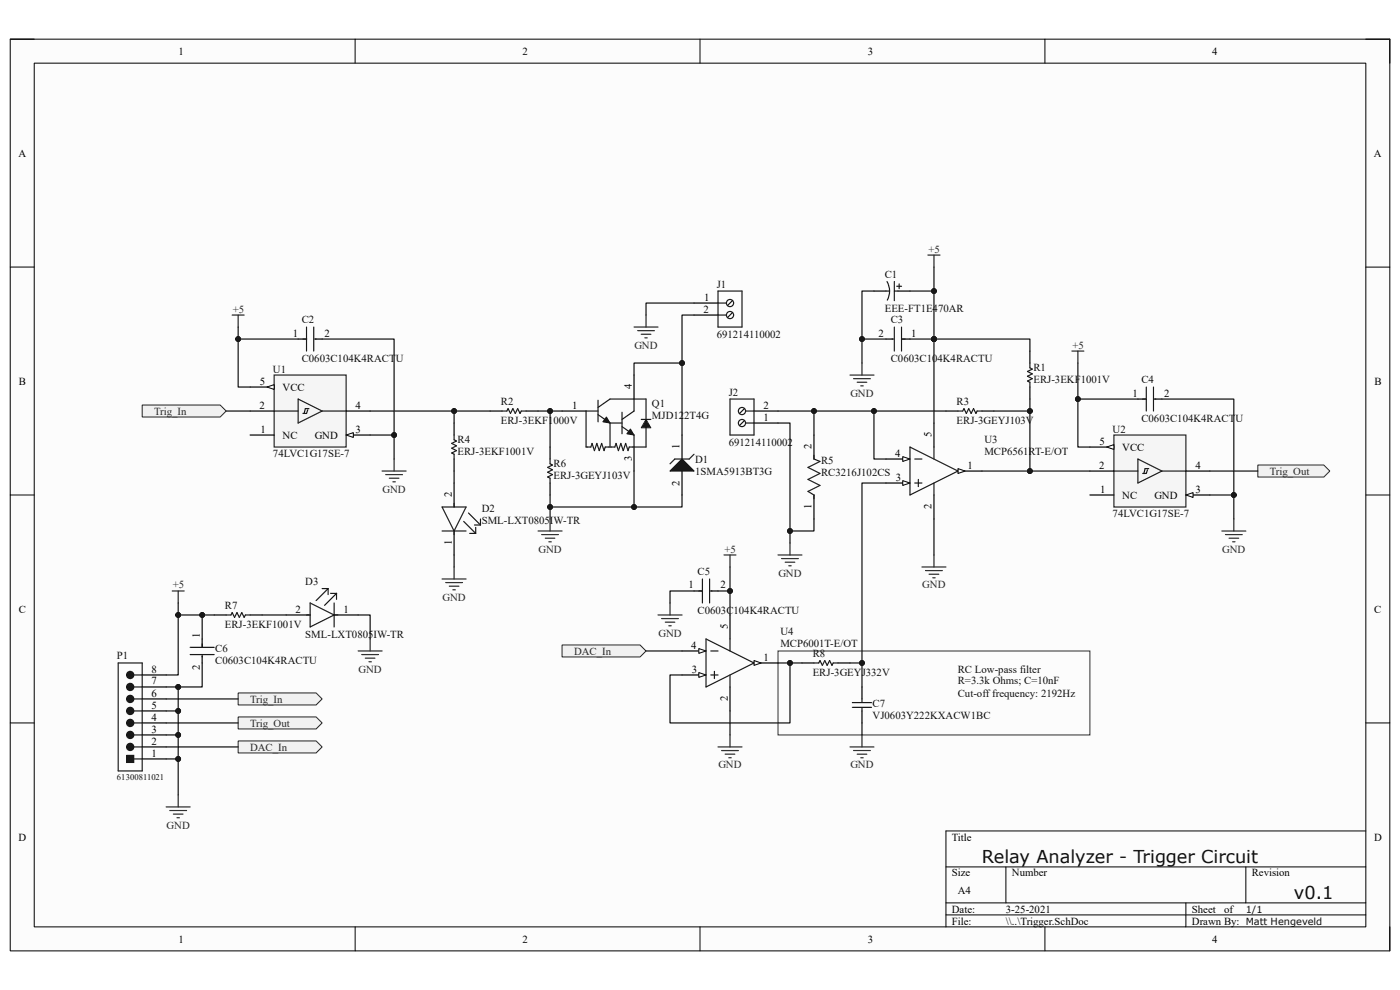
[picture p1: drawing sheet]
<svg xmlns="http://www.w3.org/2000/svg" width="297mm" height="210mm" viewBox="0 0 297 210" stroke-linecap="round" stroke-linejoin="round" font-family="sans-serif">
<path d="M2.2 8.3h292.7v193.4h-292.7z" fill-rule="evenodd" fill="#fcfcfc"/>
<path d="M2.2 8.3h292.7v193.4h-292.7z" fill="none" stroke="#000" stroke-width=".21"/>
<path d="M7.3 13.4h282.5v183.2h-282.5z" fill-rule="evenodd" fill="#fcfcfc"/>
<g fill="none" stroke="#000" stroke-width=".21">
<path d="M2.2 8.3h5.1M7.3 13.4h282.5v183.2h-282.5zM75.3 8.3v5.1M148.5 8.3v5.1M221.7 8.3v5.1M289.8 8.3h5.1v5.1M2.2 56.7h5.1M289.8 56.7h5.1M2.2 105h5.1M289.8 105h5.1M2.2 153.4h5.1M289.8 153.4h5.1"/>
<path d="M289.8 176.3h-89.1v20.3M75.3 196.6v5.1M148.5 196.6v5.1M200.7 183.9h89.1M200.7 191.5h89.1M200.7 194.1h89.1M213.4 183.9v7.6M221.7 196.6v5.1M251.6 191.5v5.1M264.3 183.9v7.6M294.9 196.6v5.1"/>
</g>
<path d="M134.5 79.6v5.1M119.2 87.2h5.1M134.5 94.8v5.1" fill="none" stroke="#000" stroke-width=".25"/>
<path d="M126.9 87.2h-2.6v7.6h.3M129.4 84.7h7.7v4.3M132 89.7h-2.6v5.1M134.5 84.7v2.5M136 89h2.1M137.1 90.8v4h-2.6v-2.5" fill="none" stroke="#1c1c1c" stroke-width=".25"/>
<path d="M137.1 89l1 1.8h-2.1z" fill="#1c1c1c"/>
<path d="M137.1 89l1 1.8h-2.1z" fill="none" stroke="#1c1c1c" stroke-width=".21"/>
<path d="M126.9 84.9v4.6M129.2 94.8h.5M129.4 84.7l-2.5 1.7M132 87.5v4.5M132 90.5l2.5 1.8M134.3 94.8h.2M134.5 87.2l-2.5 1.8" fill="none" stroke="#1c1c1c" stroke-width=".25"/>
<path d="M133.7 91l.8 1.3-1.5-.3z" fill="#1c1c1c"/>
<path d="M133.7 91l.8 1.3-1.5-.3z" fill="none" stroke="#1c1c1c" stroke-width=".21"/>
<path d="M126.9 88l2.5 1.7" fill="none" stroke="#1c1c1c" stroke-width=".25"/>
<path d="M128.7 88.5l.7 1.2-1.5-.2z" fill="#1c1c1c"/>
<path d="M128.7 88.5l.7 1.2-1.5-.2z" fill="none" stroke="#1c1c1c" stroke-width=".21"/>
<path d="M124.6 94.8h.7l.3-.7 .5 1.5 .5-1.5 .5 1.5 .5-1.5 .5 1.5 .3-.8h.8M129.7 94.8h.7l.3-.7 .5 1.5 .5-1.5 .5 1.5 .5-1.5 .5 1.5 .3-.8h.8" fill="none" stroke="#1c1c1c" stroke-width=".25"/>
<path d="M58.2 79.6h15.2v15.2h-15.2z" fill-rule="evenodd" fill="#f5f5f5"/>
<path d="M58.2 79.6h15.2v15.2h-15.2z" fill="none" stroke="#262626" stroke-width=".25"/>
<path d="M58.2 87.2h5.1M63.3 84.7l5 2.5-5 2.5zM65.3 86.9l-.3 .8h-.7M65.5 86.7h-.7l-.3 1M68.3 87.2h5.1" fill="none" stroke="#1c1c1c" stroke-width=".25"/>
<path d="M53.1 87.2h5.1M53.1 92.3h5.1M73.4 87.2h5.1M73.4 92.3h5.1" fill="none" stroke="#000" stroke-width=".25"/>
<path d="M73.4 92.3l1.6-.5v1z" fill="#fbfbfb"/>
<path d="M73.4 92.3l1.6-.5v1z" fill="none" stroke="#000" stroke-width=".21"/>
<path d="M53.1 82.1h5.1" fill="none" stroke="#000" stroke-width=".25"/>
<path d="M56.6 82.1l1.6-.5v1z" fill="#fbfbfb"/>
<path d="M56.6 82.1l1.6-.5v1z" fill="none" stroke="#000" stroke-width=".21"/>
<path d="M236.3 92.3h15.3v15.3h-15.3z" fill-rule="evenodd" fill="#f5f5f5"/>
<path d="M236.3 92.3h15.3v15.3h-15.3z" fill="none" stroke="#262626" stroke-width=".25"/>
<path d="M236.3 99.9h5.1M241.4 97.4l5.1 2.5-5.1 2.6zM243.4 99.7l-.2 .7h-.8M243.7 99.4h-.8l-.2 1M246.5 99.9h5.1" fill="none" stroke="#1c1c1c" stroke-width=".25"/>
<path d="M231.2 99.9h5.1M251.6 99.9h5.1M231.2 105h5.1M251.6 105h5.1" fill="none" stroke="#000" stroke-width=".25"/>
<path d="M251.6 105l1.5-.5v1z" fill="#fbfbfb"/>
<path d="M251.6 105l1.5-.5v1z" fill="none" stroke="#000" stroke-width=".21"/>
<path d="M231.2 94.8h5.1" fill="none" stroke="#000" stroke-width=".25"/>
<path d="M234.8 94.8l1.5-.5v1z" fill="#fbfbfb"/>
<path d="M234.8 94.8l1.5-.5v1z" fill="none" stroke="#000" stroke-width=".21"/>
<path d="M188 102.5h5.1M198.1 105v5.1" fill="none" stroke="#000" stroke-width=".25"/>
<path d="M191.5 102l1.6 .5-1.6 .5z" fill="#fbfbfb"/>
<path d="M191.5 102l1.6 .5-1.6 .5z" fill="none" stroke="#000" stroke-width=".21"/>
<path d="M188 97.4h5.1" fill="none" stroke="#000" stroke-width=".25"/>
<path d="M191.5 96.9l1.6 .5-1.6 .5z" fill="#fbfbfb"/>
<path d="M191.5 96.9l1.6 .5-1.6 .5z" fill="none" stroke="#000" stroke-width=".21"/>
<path d="M198.1 89.7v5.1M203.2 99.9h5.1" fill="none" stroke="#000" stroke-width=".25"/>
<path d="M203.2 99.4l1.6 .5-1.6 .5z" fill="#fbfbfb"/>
<path d="M203.2 99.4l1.6 .5-1.6 .5z" fill="none" stroke="#000" stroke-width=".21"/>
<path d="M193.1 94.8l10.1 5.1-10.1 5.1zM194.1 97.4h1.5M198.1 94.8v2.6M194.1 102.5h1.5M194.8 101.7v1.5M198.1 102.5v2.5" fill="none" stroke="#1c1c1c" stroke-width=".25"/>
<path d="M144.7 92.3v5.1M144.7 99.9v5.1" fill="none" stroke="#000" stroke-width=".25"/>
<path d="M142.1 99.9l2.6-2.5 2.5 2.5z" fill="#1c1c1c"/>
<path d="M142.1 99.9l2.6-2.5 2.5 2.5zM147.2 96.4l-1 1h-3l-1.1 1" fill="none" stroke="#1c1c1c" stroke-width=".25"/>
<circle cx="27.6" cy="158.5" r=".76" fill="#1c1c1c"/>
<g fill="none" stroke="#1c1c1c" stroke-width=".25">
<path d="M28.4 158.5h1.8M28.4 161h1.8"/>
<circle cx="27.6" cy="158.5" r=".76"/>
</g>
<path d="M30.2 158.5h5.1M30.2 161h5.1" fill="none" stroke="#000" stroke-width=".25"/>
<path d="M26.9 160.2h1.5v1.6h-1.5z" fill-rule="evenodd" fill="#1c1c1c"/>
<path d="M26.9 160.2h1.5v1.6h-1.5z" fill="none" stroke="#1c1c1c" stroke-width=".21"/>
<circle cx="27.6" cy="153.4" r=".76" fill="#1c1c1c"/>
<circle cx="27.6" cy="153.4" r=".76" fill="none" stroke="#1c1c1c" stroke-width=".25"/>
<circle cx="27.6" cy="148.3" r=".76" fill="#1c1c1c"/>
<circle cx="27.6" cy="148.3" r=".76" fill="none" stroke="#1c1c1c" stroke-width=".25"/>
<circle cx="27.6" cy="143.2" r=".76" fill="#1c1c1c"/>
<circle cx="27.6" cy="143.2" r=".76" fill="none" stroke="#1c1c1c" stroke-width=".25"/>
<circle cx="27.6" cy="145.7" r=".76" fill="#1c1c1c"/>
<circle cx="27.6" cy="145.7" r=".76" fill="none" stroke="#1c1c1c" stroke-width=".25"/>
<circle cx="27.6" cy="150.8" r=".76" fill="#1c1c1c"/>
<circle cx="27.6" cy="150.8" r=".76" fill="none" stroke="#1c1c1c" stroke-width=".25"/>
<circle cx="27.6" cy="155.9" r=".76" fill="#1c1c1c"/>
<g fill="none" stroke="#1c1c1c" stroke-width=".25">
<path d="M64.3 71.9h.7M65 69.4v5.1M66.6 69.4v5.1M66.8 71.9h.3M189.2 71.9h.3M189.7 69.4v5.1M191.3 71.9h.7M191.3 69.4v5.1M218.5 77v1l.5 .3-1 .5 1 .5-1 .5 1 .5-1 .5 .5 .3v1M106.5 87.2h1l.3-.5 .5 1 .5-1 .5 1 .5-1 .5 1 .3-.5h1M116.7 97.4v1l.5 .2-1 .6 1 .5-1 .5 1 .5-1 .5 .5 .2v1.1M203.2 87.2h1l.3-.5 .5 1 .5-1 .5 1 .5-1 .5 1 .3-.5h1"/>
<path d="M242.4 84.7h.8M243.2 82.1v5.1M244.7 82.1v5.1M245 84.7h.2M148.3 125.4h.7M149 122.8v5.1M150.5 122.8v5.1M150.8 125.4h.3M25.1 140.6h5.1v22.9h-5.1zM28.4 155.9h1.8M28.4 153.4h1.8M28.4 150.8h1.8"/>
<path d="M28.4 148.3h1.8M28.4 145.7h1.8M28.4 143.2h1.8"/>
<circle cx="27.6" cy="155.9" r=".76"/>
</g>
<g fill="none" stroke="#000" stroke-width=".25">
<path d="M63.2 71.9h1.8M66.8 71.9h1.5M188 71.9h1.5M191.3 71.9h1.8M218.5 74.5v2.5M104 87.2h2.5M111.6 87.2h2.6M116.7 94.8v2.6M200.7 87.2h2.5M208.3 87.2h2.6M218.5 82.1v2.6M241.4 84.7h1.8"/>
<path d="M245 84.7h1.5M116.7 102.5v2.5M147.2 125.4h1.8M150.8 125.4h1.5M30.2 155.9h5.1M30.2 153.4h5.1M30.2 150.8h5.1M30.2 148.3h5.1M30.2 145.7h5.1M30.2 143.2h5.1"/>
</g>
<g fill="none" stroke="#262626" stroke-width=".25">
<path d="M81.1 99.9h5.1M83.6 97.4v2.5M81.8 100.7h3.6M82.6 101.4h2M83.4 102.2h.5M114.2 112.6h5M114.9 113.4h3.6M115.7 114.2h2M116.4 114.9h.6M116.7 110.1v2.5M259.2 112.6h5.1M260 113.4h3.5"/>
<path d="M260.7 114.2h2.1M261.5 114.9h.5M261.8 110.1v2.5M152.3 158.5h5.1M153.1 159.2h3.5M153.8 160h2.1M154.9 155.9v2.6M180.3 158.5h5.1M181.1 159.2h3.5M181.9 160h2M182.9 155.9v2.6M35.3 171.2h5"/>
<path d="M36 171.9h3.6M36.8 172.7h2M37.5 173.5h.6M37.8 168.6v2.6M154.6 160.7h.5M182.6 160.8h.5"/>
</g>
<path d="M266.8 98.6h14l1.3 1.3-1.3 1.3h-14z" fill-rule="evenodd" fill="#f0f0f0"/>
<path d="M266.8 98.6h14l1.3 1.3-1.3 1.3h-14z" fill="none" stroke="#262626" stroke-width=".21"/>
<g fill="none" stroke="#262626" stroke-width=".25">
<path d="M196.9 54.1h2.5M198.1 54.1v2.6M134.5 69.4h5.1M135.3 70.1h3.5M136 70.9h2.1M136.8 71.7h.5M137.1 66.8v2.6M180.3 79.6h5.1M182.9 77v2.6M181.1 80.3h3.5M181.9 81.1h2M182.6 81.9h.5"/>
<path d="M153.6 117.7h2.5M154.9 117.7v2.6M165.1 117.7h5M165.8 118.5h3.6M166.6 119.3h2M167.6 115.2v2.5M139.6 130.5h5.1M140.4 131.2h3.5M141.1 132h2.1M141.9 132.8h.5M142.1 127.9v2.6M167.3 120h.6"/>
</g>
<path d="M119.2 136.8h16.6l1.3 1.3-1.3 1.3h-16.6z" fill-rule="evenodd" fill="#f0f0f0"/>
<path d="M119.2 136.8h16.6l1.3 1.3-1.3 1.3h-16.6z" fill="none" stroke="#262626" stroke-width=".21"/>
<path d="M198.1 117.7v2.6M195.6 120.3h5.1M196.4 121h3.5M197.1 121.8h2.1M197.9 122.6h.5" fill="none" stroke="#262626" stroke-width=".25"/>
<path d="M50.5 152.1h16.6l1.2 1.3-1.2 1.2h-16.6z" fill-rule="evenodd" fill="#f0f0f0"/>
<path d="M50.5 152.1h16.6l1.2 1.3-1.2 1.2h-16.6z" fill="none" stroke="#262626" stroke-width=".21"/>
<path d="M50.5 157.2h16.6l1.2 1.3-1.2 1.2h-16.6z" fill-rule="evenodd" fill="#f0f0f0"/>
<path d="M50.5 157.2h16.6l1.2 1.3-1.2 1.2h-16.6z" fill="none" stroke="#262626" stroke-width=".21"/>
<path d="M50.5 147h16.6l1.2 1.3-1.2 1.2h-16.6z" fill-rule="evenodd" fill="#f0f0f0"/>
<path d="M50.5 147h16.6l1.2 1.3-1.2 1.2h-16.6z" fill="none" stroke="#262626" stroke-width=".21"/>
<path d="M30.2 85.9h16.5l1.3 1.3-1.3 1.3h-16.5z" fill-rule="evenodd" fill="#f0f0f0"/>
<path d="M30.2 85.9h16.5l1.3 1.3-1.3 1.3h-16.5z" fill="none" stroke="#262626" stroke-width=".21"/>
<path d="M36.5 125.4h2.6M37.8 125.4v2.5" fill="none" stroke="#262626" stroke-width=".25"/>
<path d="M42.9 135.6v1.7M42.9 139.1v1.5M154.9 130.5v5.1M144.7 143.2h5.1" fill="none" stroke="#000" stroke-width=".25"/>
<path d="M40.3 137.3h5.1M40.3 138.9h5.1M42.9 136.6v.7M42.9 139.1v.3" fill="none" stroke="#1c1c1c" stroke-width=".25"/>
<path d="M165.1 138.1h66.1v17.8h-66.1z" fill="none" stroke="#2e2e2e" stroke-width=".21"/>
<path d="M148.3 142.7l1.5 .5-1.5 .5z" fill="#fbfbfb"/>
<path d="M148.3 142.7l1.5 .5-1.5 .5z" fill="none" stroke="#000" stroke-width=".21"/>
<path d="M144.7 138.1h5.1" fill="none" stroke="#000" stroke-width=".25"/>
<path d="M148.3 137.6l1.5 .5-1.5 .5z" fill="#fbfbfb"/>
<path d="M148.3 137.6l1.5 .5-1.5 .5z" fill="none" stroke="#000" stroke-width=".21"/>
<path d="M154.9 145.7v5.1M160 140.6h5.1" fill="none" stroke="#000" stroke-width=".25"/>
<path d="M160 140.1l1.5 .5-1.5 .5z" fill="#fbfbfb"/>
<path d="M160 140.1l1.5 .5-1.5 .5z" fill="none" stroke="#000" stroke-width=".21"/>
<path d="M149.8 135.6l10.2 5-10.2 5.1zM150.8 138.1h1.5M154.9 135.6v2.5M150.8 143.2h1.5M151.6 142.4v1.5M154.9 143.2v2.5M172.7 140.6h1l.3-.5 .5 1 .5-1 .5 1 .5-1 .5 1 .3-.5h1M180.8 149h4.1M180.8 150.1h4.1M182.9 148.3v.7M182.9 150.1v.7" fill="none" stroke="#1c1c1c" stroke-width=".25"/>
<path d="M147.2 64.3h5.1M147.2 66.8h5.1M170.1 140.6h2.6M177.8 140.6h2.5M182.9 145.7v2.6M182.9 150.8v2.6" fill="none" stroke="#000" stroke-width=".25"/>
<circle cx="154.9" cy="64.3" r=".76" fill="#fefefe"/>
<g fill="none" stroke="#1c1c1c" stroke-width=".25">
<path d="M155.4 63.7l-1.1 1.1"/>
<circle cx="154.9" cy="64.3" r=".76"/>
</g>
<circle cx="154.9" cy="66.8" r=".76" fill="#fefefe"/>
<g fill="none" stroke="#1c1c1c" stroke-width=".25">
<path d="M152.3 64.3h1.8M152.3 66.8h1.8M152.3 61.7h5.1v7.7h-5.1zM155.4 66.3l-1.1 1.1"/>
<circle cx="154.9" cy="66.8" r=".76"/>
</g>
<path d="M160 89.7h5.1M160 87.2h5.1" fill="none" stroke="#000" stroke-width=".25"/>
<circle cx="157.4" cy="89.7" r=".76" fill="#fefefe"/>
<g fill="none" stroke="#1c1c1c" stroke-width=".25">
<path d="M158 89.2l-1.1 1.1"/>
<circle cx="157.4" cy="89.7" r=".76"/>
</g>
<circle cx="157.4" cy="87.2" r=".76" fill="#fefefe"/>
<g fill="none" stroke="#1c1c1c" stroke-width=".25">
<path d="M188.2 59.7l.4 1.2 .1 .8M189.7 59.7v4.1M188 61.7h.7M188.7 61.7l-.1 .8-.4 1.2M189.7 61.7h.8M190.2 60.7h1.1M190.8 60.2v1M96.3 92.3v1l.5 .3-1 .5 1 .5-1 .5 1 .5-1 .5 .5 .3v1M154.9 84.7h5.1v7.6h-5.1zM158 86.7l-1.1 1M158.2 89.7h1.8M158.2 87.2h1.8"/>
<path d="M172.7 96.6v.8l1.3 .5-2.6 1.3 2.6 1.2-2.6 1.3 2.6 1.3-2.6 1.2 1.3 .8v.8M93.8 107.6h5.1l-2.6 5zM93.8 112.6h5.1M96.3 106.8v.8M96.3 112.6v.8M98.4 110.6l2.5 2.6M99.4 108.8l2.5 2.6M99.6 113.2h1.3M100.7 111.4h1.2M100.9 111.9v1.3M101.9 110.1v1.3M48 130.5h1l.3-.5 .5 1 .5-1 .5 1 .5-1 .5 1 .3-.5h1"/>
<path d="M65 130.5h.8M65.8 127.9l5.1 2.6-5.1 2.5zM68.3 124.9h1.3M69.6 124.9l-2.5 2.5M69.6 124.9v1.2M70.1 125.9h1.3M70.9 130.5h.7M70.9 127.9v5.1M71.4 125.9l-2.6 2.5M71.4 125.9v1.3"/>
<circle cx="157.4" cy="87.2" r=".76"/>
</g>
<path d="M185.4 61.7h2.6M190.5 61.7h2.6M96.3 89.7v2.6M96.3 97.4v2.5M172.7 92.3v5.1M96.3 102.5v5.1M96.3 112.6v5.1M172.7 105v5.1M45.4 130.5h2.6M53.1 130.5h2.5M60.7 130.5h5.1M70.9 130.5h5.1" fill="none" stroke="#000" stroke-width=".25"/>
<g fill="none" stroke="#262626" stroke-width=".25">
<path d="M49.3 66.8h2.5M50.5 66.8v2.6M227.4 74.5h2.6M228.7 74.5v2.5M76 138.1h5.1M76.7 138.9h3.6M77.5 139.6h2M78.5 135.6v2.5M93.8 122.8h5.1M94.6 123.6h3.5M95.3 124.4h2.1M96.1 125.1h.5"/>
<path d="M96.3 120.3v2.5M78.3 140.4h.5"/>
</g>
<path d="M116.7 87.2v7.6" fill="none" stroke="#0e0e0e" stroke-width=".25"/>
<circle cx="116.7" cy="87.2" r=".51" fill="#0e0e0e"/>
<circle cx="116.7" cy="87.2" r=".51" fill="none" stroke="#0e0e0e" stroke-width=".21"/>
<path d="M134.5 99.9v7.7h-17.8v-2.6" fill="none" stroke="#0e0e0e" stroke-width=".25"/>
<circle cx="116.7" cy="107.6" r=".51" fill="#0e0e0e"/>
<circle cx="116.7" cy="107.6" r=".51" fill="none" stroke="#0e0e0e" stroke-width=".21"/>
<circle cx="134.5" cy="107.6" r=".51" fill="#0e0e0e"/>
<circle cx="134.5" cy="107.6" r=".51" fill="none" stroke="#0e0e0e" stroke-width=".21"/>
<path d="M78.5 92.3h5.1v5.1" fill="none" stroke="#0e0e0e" stroke-width=".25"/>
<circle cx="83.6" cy="92.3" r=".51" fill="#0e0e0e"/>
<circle cx="83.6" cy="92.3" r=".51" fill="none" stroke="#0e0e0e" stroke-width=".21"/>
<path d="M256.7 105h5.1v5.1" fill="none" stroke="#0e0e0e" stroke-width=".25"/>
<circle cx="261.8" cy="105" r=".51" fill="#0e0e0e"/>
<circle cx="261.8" cy="105" r=".51" fill="none" stroke="#0e0e0e" stroke-width=".21"/>
<path d="M116.7 107.6v2.5M154.9 150.8v5.1" fill="none" stroke="#0e0e0e" stroke-width=".25"/>
<circle cx="116.7" cy="107.6" r=".51" fill="#0e0e0e"/>
<circle cx="116.7" cy="107.6" r=".51" fill="none" stroke="#0e0e0e" stroke-width=".21"/>
<path d="M188 102.5h-5.1v38.1h-2.6" fill="none" stroke="#0e0e0e" stroke-width=".25"/>
<circle cx="182.9" cy="140.6" r=".51" fill="#0e0e0e"/>
<circle cx="182.9" cy="140.6" r=".51" fill="none" stroke="#0e0e0e" stroke-width=".21"/>
<path d="M167.6 140.6v12.8h-25.5v-10.2h2.6" fill="none" stroke="#0e0e0e" stroke-width=".25"/>
<circle cx="167.6" cy="140.6" r=".51" fill="#0e0e0e"/>
<circle cx="167.6" cy="140.6" r=".51" fill="none" stroke="#0e0e0e" stroke-width=".21"/>
<path d="M182.9 140.6v5.1" fill="none" stroke="#0e0e0e" stroke-width=".25"/>
<circle cx="182.9" cy="140.6" r=".51" fill="#0e0e0e"/>
<circle cx="182.9" cy="140.6" r=".51" fill="none" stroke="#0e0e0e" stroke-width=".21"/>
<path d="M144.7 105v2.6h-10.2" fill="none" stroke="#0e0e0e" stroke-width=".25"/>
<circle cx="134.5" cy="107.6" r=".51" fill="#0e0e0e"/>
<circle cx="134.5" cy="107.6" r=".51" fill="none" stroke="#0e0e0e" stroke-width=".21"/>
<path d="M134.5 79.6v-2.6h10.2v15.3" fill="none" stroke="#0e0e0e" stroke-width=".25"/>
<circle cx="144.7" cy="77" r=".51" fill="#0e0e0e"/>
<circle cx="144.7" cy="77" r=".51" fill="none" stroke="#0e0e0e" stroke-width=".21"/>
<path d="M63.2 71.9h-12.7v10.2h2.6" fill="none" stroke="#0e0e0e" stroke-width=".25"/>
<circle cx="50.5" cy="71.9" r=".51" fill="#0e0e0e"/>
<circle cx="50.5" cy="71.9" r=".51" fill="none" stroke="#0e0e0e" stroke-width=".21"/>
<path d="M241.4 84.7h-12.7v10.1h2.5" fill="none" stroke="#0e0e0e" stroke-width=".25"/>
<circle cx="228.7" cy="84.7" r=".51" fill="#0e0e0e"/>
<circle cx="228.7" cy="84.7" r=".51" fill="none" stroke="#0e0e0e" stroke-width=".21"/>
<path d="M246.5 84.7h15.3v20.3" fill="none" stroke="#0e0e0e" stroke-width=".25"/>
<circle cx="261.8" cy="105" r=".51" fill="#0e0e0e"/>
<circle cx="261.8" cy="105" r=".51" fill="none" stroke="#0e0e0e" stroke-width=".21"/>
<path d="M147.2 66.8h-2.5v10.2" fill="none" stroke="#0e0e0e" stroke-width=".25"/>
<circle cx="144.7" cy="77" r=".51" fill="#0e0e0e"/>
<circle cx="144.7" cy="77" r=".51" fill="none" stroke="#0e0e0e" stroke-width=".21"/>
<path d="M147.2 125.4h-5.1v2.5M152.3 125.4h2.6v5.1" fill="none" stroke="#0e0e0e" stroke-width=".25"/>
<circle cx="154.9" cy="125.4" r=".51" fill="#0e0e0e"/>
<circle cx="154.9" cy="125.4" r=".51" fill="none" stroke="#0e0e0e" stroke-width=".21"/>
<path d="M154.9 120.3v5.1" fill="none" stroke="#0e0e0e" stroke-width=".25"/>
<circle cx="154.9" cy="125.4" r=".51" fill="#0e0e0e"/>
<circle cx="154.9" cy="125.4" r=".51" fill="none" stroke="#0e0e0e" stroke-width=".21"/>
<path d="M198.1 71.9h20.4v2.6M137.1 138.1h7.6" fill="none" stroke="#0e0e0e" stroke-width=".25"/>
<circle cx="198.1" cy="71.9" r=".51" fill="#0e0e0e"/>
<circle cx="198.1" cy="71.9" r=".51" fill="none" stroke="#0e0e0e" stroke-width=".21"/>
<path d="M48 87.2h5.1M198.1 110.1v7.6M35.3 158.5h15.2M35.3 148.3h15.2M35.3 153.4h15.2M182.9 153.4v2.5M35.3 161h2.5" fill="none" stroke="#0e0e0e" stroke-width=".25"/>
<circle cx="37.8" cy="161" r=".51" fill="#0e0e0e"/>
<circle cx="37.8" cy="161" r=".51" fill="none" stroke="#0e0e0e" stroke-width=".21"/>
<path d="M35.3 150.8h2.5v5.1" fill="none" stroke="#0e0e0e" stroke-width=".25"/>
<circle cx="37.8" cy="150.8" r=".51" fill="#0e0e0e"/>
<circle cx="37.8" cy="150.8" r=".51" fill="none" stroke="#0e0e0e" stroke-width=".21"/>
<circle cx="37.8" cy="155.9" r=".51" fill="#0e0e0e"/>
<circle cx="37.8" cy="155.9" r=".51" fill="none" stroke="#0e0e0e" stroke-width=".21"/>
<path d="M35.3 145.7h2.5v5.1" fill="none" stroke="#0e0e0e" stroke-width=".25"/>
<circle cx="37.8" cy="145.7" r=".51" fill="#0e0e0e"/>
<circle cx="37.8" cy="145.7" r=".51" fill="none" stroke="#0e0e0e" stroke-width=".21"/>
<circle cx="37.8" cy="150.8" r=".51" fill="#0e0e0e"/>
<circle cx="37.8" cy="150.8" r=".51" fill="none" stroke="#0e0e0e" stroke-width=".21"/>
<path d="M37.8 130.5h5.1v5.1" fill="none" stroke="#0e0e0e" stroke-width=".25"/>
<circle cx="42.9" cy="130.5" r=".51" fill="#0e0e0e"/>
<circle cx="42.9" cy="130.5" r=".51" fill="none" stroke="#0e0e0e" stroke-width=".21"/>
<circle cx="37.8" cy="130.5" r=".51" fill="#0e0e0e"/>
<circle cx="37.8" cy="130.5" r=".51" fill="none" stroke="#0e0e0e" stroke-width=".21"/>
<path d="M42.9 140.6v5.1h-5.1" fill="none" stroke="#0e0e0e" stroke-width=".25"/>
<circle cx="37.8" cy="145.7" r=".51" fill="#0e0e0e"/>
<circle cx="37.8" cy="145.7" r=".51" fill="none" stroke="#0e0e0e" stroke-width=".21"/>
<path d="M165.1 140.6h5" fill="none" stroke="#0e0e0e" stroke-width=".25"/>
<circle cx="167.6" cy="140.6" r=".51" fill="#0e0e0e"/>
<circle cx="167.6" cy="140.6" r=".51" fill="none" stroke="#0e0e0e" stroke-width=".21"/>
<path d="M200.7 87.2h-15.3v10.2h2.6" fill="none" stroke="#0e0e0e" stroke-width=".25"/>
<circle cx="185.4" cy="87.2" r=".51" fill="#0e0e0e"/>
<circle cx="185.4" cy="87.2" r=".51" fill="none" stroke="#0e0e0e" stroke-width=".21"/>
<path d="M193.1 71.9h5" fill="none" stroke="#0e0e0e" stroke-width=".25"/>
<circle cx="198.1" cy="71.9" r=".51" fill="#0e0e0e"/>
<circle cx="198.1" cy="71.9" r=".51" fill="none" stroke="#0e0e0e" stroke-width=".21"/>
<path d="M198.1 71.9v17.8" fill="none" stroke="#0e0e0e" stroke-width=".25"/>
<circle cx="198.1" cy="71.9" r=".51" fill="#0e0e0e"/>
<circle cx="198.1" cy="71.9" r=".51" fill="none" stroke="#0e0e0e" stroke-width=".21"/>
<path d="M218.5 84.7v2.5" fill="none" stroke="#0e0e0e" stroke-width=".25"/>
<circle cx="218.5" cy="87.2" r=".51" fill="#0e0e0e"/>
<circle cx="218.5" cy="87.2" r=".51" fill="none" stroke="#0e0e0e" stroke-width=".21"/>
<path d="M165.1 87.2h20.3" fill="none" stroke="#0e0e0e" stroke-width=".25"/>
<circle cx="185.4" cy="87.2" r=".51" fill="#0e0e0e"/>
<circle cx="185.4" cy="87.2" r=".51" fill="none" stroke="#0e0e0e" stroke-width=".21"/>
<circle cx="172.7" cy="87.2" r=".51" fill="#0e0e0e"/>
<circle cx="172.7" cy="87.2" r=".51" fill="none" stroke="#0e0e0e" stroke-width=".21"/>
<path d="M165.1 89.7h2.5v25.5" fill="none" stroke="#0e0e0e" stroke-width=".25"/>
<circle cx="167.6" cy="112.6" r=".51" fill="#0e0e0e"/>
<circle cx="167.6" cy="112.6" r=".51" fill="none" stroke="#0e0e0e" stroke-width=".21"/>
<path d="M147.2 64.3h-10.1v2.5M210.9 87.2h7.6v12.7h12.7M256.7 99.9h10.1" fill="none" stroke="#0e0e0e" stroke-width=".25"/>
<circle cx="218.5" cy="99.9" r=".51" fill="#0e0e0e"/>
<circle cx="218.5" cy="99.9" r=".51" fill="none" stroke="#0e0e0e" stroke-width=".21"/>
<circle cx="218.5" cy="87.2" r=".51" fill="#0e0e0e"/>
<circle cx="218.5" cy="87.2" r=".51" fill="none" stroke="#0e0e0e" stroke-width=".21"/>
<path d="M208.3 99.9h10.2" fill="none" stroke="#0e0e0e" stroke-width=".25"/>
<circle cx="218.5" cy="99.9" r=".51" fill="#0e0e0e"/>
<circle cx="218.5" cy="99.9" r=".51" fill="none" stroke="#0e0e0e" stroke-width=".21"/>
<path d="M35.3 155.9h2.5v12.7" fill="none" stroke="#0e0e0e" stroke-width=".25"/>
<circle cx="37.8" cy="161" r=".51" fill="#0e0e0e"/>
<circle cx="37.8" cy="161" r=".51" fill="none" stroke="#0e0e0e" stroke-width=".21"/>
<circle cx="37.8" cy="155.9" r=".51" fill="#0e0e0e"/>
<circle cx="37.8" cy="155.9" r=".51" fill="none" stroke="#0e0e0e" stroke-width=".21"/>
<path d="M37.8 127.9v15.3h-2.5" fill="none" stroke="#0e0e0e" stroke-width=".25"/>
<circle cx="37.8" cy="130.5" r=".51" fill="#0e0e0e"/>
<circle cx="37.8" cy="130.5" r=".51" fill="none" stroke="#0e0e0e" stroke-width=".21"/>
<path d="M68.3 71.9h15.3v20.4" fill="none" stroke="#0e0e0e" stroke-width=".25"/>
<circle cx="83.6" cy="92.3" r=".51" fill="#0e0e0e"/>
<circle cx="83.6" cy="92.3" r=".51" fill="none" stroke="#0e0e0e" stroke-width=".21"/>
<path d="M96.3 99.9v2.6M96.3 117.7v2.6M42.9 130.5h2.5M55.6 130.5h5.1" fill="none" stroke="#0e0e0e" stroke-width=".25"/>
<circle cx="42.9" cy="130.5" r=".51" fill="#0e0e0e"/>
<circle cx="42.9" cy="130.5" r=".51" fill="none" stroke="#0e0e0e" stroke-width=".21"/>
<path d="M193.1 61.7h5M76 130.5h2.5v5.1" fill="none" stroke="#0e0e0e" stroke-width=".25"/>
<circle cx="198.1" cy="61.7" r=".51" fill="#0e0e0e"/>
<circle cx="198.1" cy="61.7" r=".51" fill="none" stroke="#0e0e0e" stroke-width=".21"/>
<path d="M185.4 61.7h-2.5v10.2h5.1" fill="none" stroke="#0e0e0e" stroke-width=".25"/>
<circle cx="182.9" cy="71.9" r=".51" fill="#0e0e0e"/>
<circle cx="182.9" cy="71.9" r=".51" fill="none" stroke="#0e0e0e" stroke-width=".21"/>
<path d="M182.9 71.9v5.1" fill="none" stroke="#0e0e0e" stroke-width=".25"/>
<circle cx="182.9" cy="71.9" r=".51" fill="#0e0e0e"/>
<circle cx="182.9" cy="71.9" r=".51" fill="none" stroke="#0e0e0e" stroke-width=".21"/>
<path d="M198.1 56.7v15.2" fill="none" stroke="#0e0e0e" stroke-width=".25"/>
<circle cx="198.1" cy="71.9" r=".51" fill="#0e0e0e"/>
<circle cx="198.1" cy="71.9" r=".51" fill="none" stroke="#0e0e0e" stroke-width=".21"/>
<circle cx="198.1" cy="61.7" r=".51" fill="#0e0e0e"/>
<circle cx="198.1" cy="61.7" r=".51" fill="none" stroke="#0e0e0e" stroke-width=".21"/>
<path d="M78.5 87.2h17.8v2.5" fill="none" stroke="#0e0e0e" stroke-width=".25"/>
<circle cx="96.3" cy="87.2" r=".51" fill="#0e0e0e"/>
<circle cx="96.3" cy="87.2" r=".51" fill="none" stroke="#0e0e0e" stroke-width=".21"/>
<path d="M96.3 87.2h7.7" fill="none" stroke="#0e0e0e" stroke-width=".25"/>
<circle cx="96.3" cy="87.2" r=".51" fill="#0e0e0e"/>
<circle cx="96.3" cy="87.2" r=".51" fill="none" stroke="#0e0e0e" stroke-width=".21"/>
<path d="M50.5 69.4v2.5" fill="none" stroke="#0e0e0e" stroke-width=".25"/>
<circle cx="50.5" cy="71.9" r=".51" fill="#0e0e0e"/>
<circle cx="50.5" cy="71.9" r=".51" fill="none" stroke="#0e0e0e" stroke-width=".21"/>
<path d="M228.7 77v7.7" fill="none" stroke="#0e0e0e" stroke-width=".25"/>
<circle cx="228.7" cy="84.7" r=".51" fill="#0e0e0e"/>
<circle cx="228.7" cy="84.7" r=".51" fill="none" stroke="#0e0e0e" stroke-width=".21"/>
<path d="M114.2 87.2h5" fill="none" stroke="#0e0e0e" stroke-width=".25"/>
<circle cx="116.7" cy="87.2" r=".51" fill="#0e0e0e"/>
<circle cx="116.7" cy="87.2" r=".51" fill="none" stroke="#0e0e0e" stroke-width=".21"/>
<path d="M172.7 87.2v5.1" fill="none" stroke="#0e0e0e" stroke-width=".25"/>
<circle cx="172.7" cy="87.2" r=".51" fill="#0e0e0e"/>
<circle cx="172.7" cy="87.2" r=".51" fill="none" stroke="#0e0e0e" stroke-width=".21"/>
<path d="M172.7 110.1v2.5h-5.1" fill="none" stroke="#0e0e0e" stroke-width=".25"/>
<circle cx="167.6" cy="112.6" r=".51" fill="#0e0e0e"/>
<circle cx="167.6" cy="112.6" r=".51" fill="none" stroke="#0e0e0e" stroke-width=".21"/>
<g font-size="3.8" fill="#0e0e0e">
<text x="208.3" y="183.1">Relay Analyzer - Trigger Circuit</text>
<text x="274.5" y="190.8">v0.1</text>
</g>
<g font-size="2.3">
<text x="37.9" y="11.6">1</text>
<text x="110.9" y="11.6">2</text>
<text x="184.1" y="11.6">3</text>
<text x="257.2" y="11.6">4</text>
<text x="3.9" y="33.2">A</text>
<text x="291.5" y="33.2">A</text>
<text x="149.4" y="63.8">1</text>
<text x="62.1" y="71.4">1</text>
<text x="68.8" y="71.4">2</text>
<text x="149.2" y="66.3">2</text>
<text x="186.4" y="71.4">2</text>
<text x="193.3" y="71.4">1</text>
<text x="4" y="81.6">B</text>
<text x="55.1" y="81.6">5</text>
<text x="59.9" y="82.9">VCC</text>
<text x="134" y="82.6" transform="rotate(-90 134 82.6)">4</text>
<text x="291.6" y="81.6">B</text>
<text x="55.1" y="86.7">2</text>
<text x="75.4" y="86.7">4</text>
<text x="121.4" y="86.7">1</text>
<text x="162" y="89.2">1</text>
<text x="162" y="86.7">2</text>
<text x="240.3" y="84.2">1</text>
<text x="247" y="84.2">2</text>
<text x="55.2" y="91.8">1</text>
<text x="59.9" y="93">NC</text>
<text x="66.8" y="93">GND</text>
<text x="75.4" y="91.8">3</text>
<text x="144.2" y="95.3" transform="rotate(-90 144.2 95.3)">1</text>
<text x="172.2" y="95.3" transform="rotate(-90 172.2 95.3)">2</text>
<text x="197.7" y="92.8" transform="rotate(-90 197.7 92.8)">5</text>
<text x="233.3" y="94.3">5</text>
<text x="238.1" y="95.6">VCC</text>
<text x="134" y="97.8" transform="rotate(-90 134 97.8)">3</text>
<text x="189.9" y="96.9">4</text>
<text x="190" y="101.9">3</text>
<text x="205.2" y="99.4">1</text>
<text x="233.2" y="99.4">2</text>
<text x="253.6" y="99.4">4</text>
<text x="95.8" y="105.5" transform="rotate(-90 95.8 105.5)">2</text>
<text x="144.2" y="103" transform="rotate(-90 144.2 103)">2</text>
<text x="172.2" y="107.9" transform="rotate(-90 172.2 107.9)">1</text>
<text x="233.4" y="104.5">1</text>
<text x="238.1" y="105.8">NC</text>
<text x="244.9" y="105.8">GND</text>
<text x="253.6" y="104.5">3</text>
<text x="197.7" y="108.1" transform="rotate(-90 197.7 108.1)">2</text>
<text x="95.8" y="115.5" transform="rotate(-90 95.8 115.5)">1</text>
<text x="146.1" y="124.8">1</text>
<text x="152.8" y="124.8">2</text>
<text x="4" y="130">C</text>
<text x="62.7" y="130">2</text>
<text x="72.9" y="130">1</text>
<text x="291.5" y="130">C</text>
<text x="42.4" y="135.3" transform="rotate(-90 42.4 135.3)">1</text>
<text x="146.6" y="137.6">4</text>
<text x="154.4" y="133.5" transform="rotate(-90 154.4 133.5)">5</text>
<text x="32.2" y="142.7">8</text>
<text x="42.4" y="142.2" transform="rotate(-90 42.4 142.2)">2</text>
<text x="146.8" y="142.7">3</text>
<text x="162" y="140.1">1</text>
<text x="32.2" y="147.8">6</text>
<text x="32.2" y="145.2">7</text>
<text x="154.4" y="148.8" transform="rotate(-90 154.4 148.8)">2</text>
<text x="32.2" y="155.4">3</text>
<text x="32.2" y="152.9">4</text>
<text x="32.2" y="150.3">5</text>
<text x="32.2" y="157.9">2</text>
<text x="32.2" y="160.5">1</text>
<text x="3.9" y="178.3">D</text>
<text x="201.9" y="178.3">Title</text>
<text x="291.5" y="178.3">D</text>
<text x="201.9" y="185.9">Size</text>
<text x="214.7" y="185.9">Number</text>
<text x="265.6" y="185.9">Revision</text>
<text x="203.2" y="189.7">A4</text>
<text x="201.9" y="193.6">Date:</text>
<text x="201.9" y="196.1">File:</text>
<text x="213.4" y="193.6">3-25-2021</text>
<text x="213.4" y="196.1">\\..\Trigger.SchDoc</text>
<text x="252.8" y="196.1">Drawn By: Matt Hengeveld</text>
<text x="252.9" y="193.6">Sheet</text>
<text x="259.7" y="193.6">of</text>
<text x="37.9" y="199.9">1</text>
<text x="110.9" y="199.9">2</text>
<text x="184.1" y="199.9">3</text>
<text x="257.2" y="199.9">4</text>
</g>
<g font-size="2.3" fill="#262626">
<text x="197" y="53.6">+5</text>
<text x="49.4" y="66.3">+5</text>
<text x="134.6" y="74">GND</text>
<text x="227.5" y="74">+5</text>
<text x="32.7" y="88">Trig_In</text>
<text x="180.4" y="84.2">GND</text>
<text x="269.4" y="100.7">Trig_Out</text>
<text x="81.2" y="104.5">GND</text>
<text x="114.3" y="117.2">GND</text>
<text x="153.7" y="117.2">+5</text>
<text x="259.3" y="117.2">GND</text>
<text x="36.7" y="124.8">+5</text>
<text x="165.1" y="122.3">GND</text>
<text x="195.7" y="124.8">GND</text>
<text x="93.9" y="127.4">GND</text>
<text x="139.7" y="135">GND</text>
<text x="76.1" y="142.7">GND</text>
<text x="121.8" y="138.9">DAC_In</text>
<text x="53" y="149.1">Trig_In</text>
<text x="53" y="154.1">Trig_Out</text>
<text x="53" y="159.2">DAC_In</text>
<text x="152.4" y="163">GND</text>
<text x="180.4" y="163">GND</text>
<text x="35.3" y="175.8">GND</text>
</g>
<g font-size="2.3" fill="#0e0e0e">
<text x="187.7" y="58.9">C1</text>
<text x="152.1" y="61">J1</text>
<text x="64" y="68.6">C2</text>
<text x="152.1" y="71.7">691214110002</text>
<text x="187.7" y="66.1">EEE-FT1E470AR</text>
<text x="189" y="68.6">C3</text>
<text x="64" y="76.8">C0603C104K4RACTU</text>
<text x="189" y="76.8">C0603C104K4RACTU</text>
<text x="57.9" y="79">U1</text>
<text x="154.6" y="83.9">J2</text>
<text x="219.2" y="78.8">R1</text>
<text x="219.2" y="81.3">ERJ-3EKF1001V</text>
<text x="242.1" y="81.3">C4</text>
<text x="106.3" y="85.9">R2</text>
<text x="138.3" y="86.4">Q1</text>
<text x="138.3" y="89">MJD122T4G</text>
<text x="202.9" y="85.9">R3</text>
<text x="242.1" y="89.5">C0603C104K4RACTU</text>
<text x="97.1" y="94.1">R4</text>
<text x="106.3" y="90">ERJ-3EKF1000V</text>
<text x="154.6" y="94.6">691214110002</text>
<text x="202.9" y="90">ERJ-3GEYJ103V</text>
<text x="208.8" y="94.1">U3</text>
<text x="236.1" y="91.8">U2</text>
<text x="57.9" y="96.9">74LVC1G17SE-7</text>
<text x="97.1" y="96.6">ERJ-3EKF1001V</text>
<text x="117.4" y="99.1">R6</text>
<text x="117.4" y="101.7">ERJ-3GEYJ103V</text>
<text x="147.5" y="98.1">D1</text>
<text x="147.5" y="100.7">1SMA5913BT3G</text>
<text x="174.2" y="98.4">R5</text>
<text x="174.2" y="100.9">RC3216J102CS</text>
<text x="208.8" y="96.6">MCP6561RT-E/OT</text>
<text x="102.2" y="108.6">D2</text>
<text x="102.2" y="111.1">SML-LXT0805IW-TR</text>
<text x="236.1" y="109.6">74LVC1G17SE-7</text>
<text x="64.8" y="124.1">D3</text>
<text x="148" y="122">C5</text>
<text x="47.7" y="129.2">R7</text>
<text x="148" y="130.2">C0603C104K4RACTU</text>
<text x="47.7" y="133.3">ERJ-3EKF1001V</text>
<text x="64.8" y="135.3">SML-LXT0805IW-TR</text>
<text x="165.6" y="134.8">U4</text>
<text x="165.6" y="137.3">MCP6001T-E/OT</text>
<text x="24.8" y="139.9">P1</text>
<text x="45.7" y="138.3">C6</text>
<text x="45.7" y="140.9">C0603C104K4RACTU</text>
<text x="172.4" y="139.4">R8</text>
<text x="172.4" y="143.4">ERJ-3GEYJ332V</text>
<text x="203.2" y="142.7">RC Low-pass filter</text>
<text x="203.2" y="147.8">Cut-off frequency: 2192Hz</text>
<text x="203.2" y="145.2">R=3.3k Ohms; C=10nF</text>
<text x="185.1" y="150.1">C7</text>
<text x="185.1" y="152.6">VJ0603Y222KXACW1BC</text>
</g>
<text font-size="2.1" fill="#0e0e0e" x="264.3" y="193.6">1/1</text>
<text font-size="1.8" fill="#0e0e0e" x="24.8" y="165.4">61300811021</text>
</svg>
